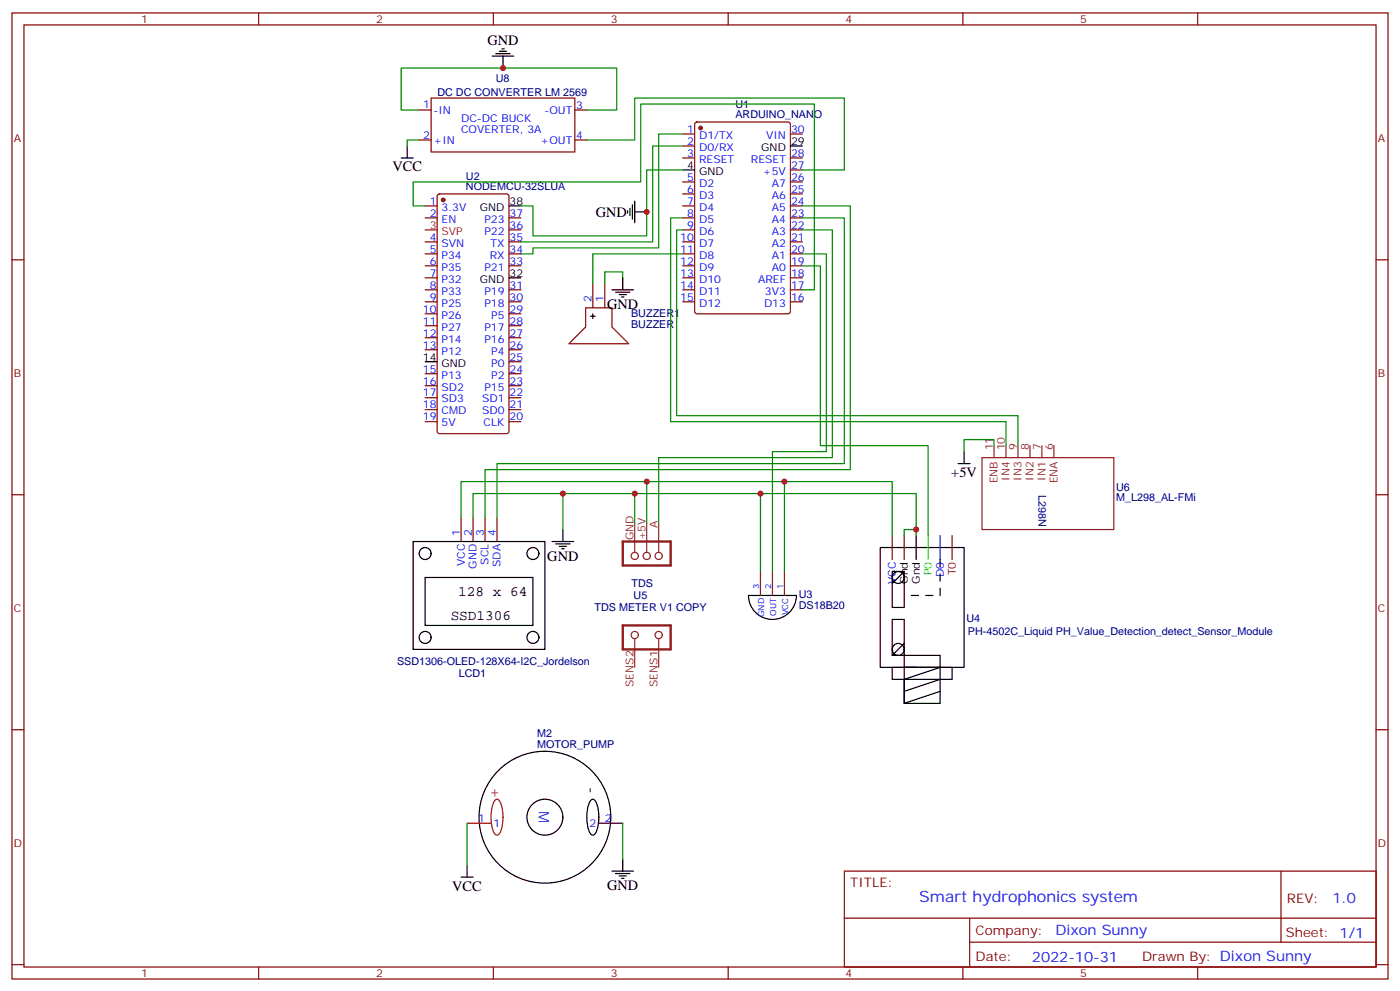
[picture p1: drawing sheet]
<svg xmlns="http://www.w3.org/2000/svg" width="412mm" height="292mm" viewBox="0 0 412 292" stroke-linecap="round" stroke-linejoin="round" font-family="sans-serif">
<g fill="none" stroke="#870000" stroke-width=".35">
<path d="M3.5 3.8h405.4v284.3h-405.4zM7.1 7.3h398.2v277.3h-398.2zM76.2 3.8v3.5M145.3 3.8v3.5M214.5 3.8v3.5M283.6 3.8v3.5M352.8 3.8v3.5M123.5 32.4h3.5M127 28.9h42.3v15.8h-42.3zM169.3 32.4h3.6M201.1 39.4h3.5M204.8 36.1l.5-.2h26.8l.7 .4v55.4l-.4 .6-27.1 .1-.6-.5-.1-55.3z"/>
<path d="M232.8 39.4h3.6M123.5 41.2h3.5M129 57.3l.5-.2h19.7l.7 .4v69.4l-.4 .7h-20l-.7-.4v-69.4zM169.3 41.2h3.6M201.1 43h3.5M201.1 46.5h3.5M201.1 53.6h3.5M201.1 57.1h3.5M232.8 46.5h3.6M232.8 53.6h3.6M232.8 57.1h3.6M232.8 50h3.6"/>
<path d="M3.5 76.5h3.6M125.2 60.6h3.6M125.2 64.1h3.6M125.2 71.2h3.6M125.2 74.7h3.6M125.2 78.2h3.6M149.9 64.1h3.6M149.9 67.7h3.6M149.9 71.2h3.6M149.9 74.7h3.6M149.9 78.2h3.6M201.1 60.6h3.5"/>
<path d="M201.1 64.1h3.5M201.1 67.7h3.5M201.1 71.2h3.5M201.1 74.7h3.5M201.1 78.2h3.5M232.8 60.6h3.6M232.8 64.1h3.6M232.8 67.7h3.6M232.8 71.2h3.6M232.8 74.7h3.6M232.8 78.2h3.6M405.3 76.5h3.6"/>
<path d="M125.2 81.8h3.6M125.2 85.3h3.6M125.2 88.8h3.6M125.2 92.4h3.6M125.2 95.9h3.6M125.2 99.4h3.6M149.9 85.3h3.6M149.9 88.8h3.6M149.9 92.4h3.6M149.9 95.9h3.6M149.9 99.4h3.6M172.5 90.6h7.8v5.6l4.9 5h-17.6l4.9-5z"/>
<path d="M174.6 83.5v7.1M178.2 83.5v7.1M201.1 81.8h3.5M201.1 85.3h3.5M201.1 88.8h3.5M232.8 81.8h3.6M232.8 85.3h3.6M232.8 88.8h3.6M125.2 102.9h3.6M125.2 110h3.6M125.2 113.5h3.6M125.2 117.1h3.6"/>
<path d="M149.9 102.9h3.6M149.9 110h3.6M149.9 113.5h3.6M149.9 117.1h3.6M149.9 106.5h3.6M125.2 120.6h3.6M125.2 124.1h3.6M149.9 120.6h3.6M149.9 124.1h3.6M3.5 145.6h3.6M135.8 152.3v7.1M139.3 152.3v7.1"/>
<path d="M142.9 152.3v7.1M146.4 152.3v7.1M262.8 157.6v7.1M266.3 157.6v7.1M405.3 145.6h3.6M224 168.2v7.1M227.5 168.2v7.1M231.1 168.2v7.1M3.5 214.8h3.6M405.3 214.8h3.6M248.7 256.4h156.6v28.2h-156.6zM377.3 256.4v20.9"/>
<path d="M248.7 270.2h156.5M285.6 277.3h119.6M285.6 270.2v14.2M3.5 283.9h3.6M76.2 284.6v3.5M145.3 284.6v3.5M214.5 284.6v3.5M283.6 284.6v3.5M352.8 284.6v3.5M405.3 283.9h3.6"/>
</g>
<g fill="#870000" stroke="#870000" stroke-width=".35">
<circle cx="206.4" cy="37.7" r=".53"/>
<circle cx="130.5" cy="58.8" r=".53"/>
</g>
<g fill="none" stroke="#000" stroke-width=".35">
<path d="M145 16.5h6.3M146 15.8h4.3M147.1 15.1h2.1M147.8 14.4h.7M148.2 16.5v3.5M118.2 46.5h3.5M119.9 43v3.5M187 59.2v6.3M201.1 50h3.5M232.8 43h3.6M149.9 60.6h3.6M184.9 62v.7"/>
<path d="M185.6 61.3v2.1M186.3 60.3v4.2M187 62.4h3.5M149.9 81.8h3.6M173.9 93.1h1.4M174.6 92.4v1.4M180.3 85.3h6.3M181.3 86h4.3M182.4 86.7h2.1M183.1 87.4h.7M183.4 81.8v3.5M125.2 106.5h3.6"/>
<path d="M282.2 136.5h3.6M284 132.9v3.6M121.7 159.4h38.8v31.7h-38.8zM162.6 159.4h6.4M165.8 155.9v3.5M269.9 157.6v7.1M125.2 170h31.8v14.1h-31.8zM163.7 160.1h4.2M164.7 160.8h2.2M165.5 161.5h.7M220.5 175.3h14.1a7.1 7.1 0 0 1-7.1 7 7.1 7.1 0 0 1-7-7zM262.8 168.2h3.5v10.6h-3.5z"/>
<path d="M266.3 168.2l-3.5 3.5M262.8 182.3h3.5v10.6h-3.5zM262.8 196.4h17.7v3.6h-17.7zM266.3 196.4h10.6v10.6h-10.6zM266.3 192.9h10.6v3.5h-10.6zM266.3 189.4l-3.5 3.5M269.9 196.4h-10.6v-35.3h24.7v35.3h-7.1l-10.6 3.6v3.5l10.6-3.5M266.3 203.5v3.5l10.6-3.5M173.9 235.6l.7-.4a3.4 3.4 0 0 1 1.7 3.3 11.1 11.1 0 0 1-1 6.9l-.7 .4a3.4 3.4 0 0 1-1.6-3.2 11.1 11.1 0 0 1 .9-7zM135.8 258.2h3.5M137.6 254.6v3.6M176.4 242.3h7"/>
<path d="M180.3 256.4h6.3M181.3 257.1h4.3M182.4 257.8h2.1M183.1 258.5h.7M183.4 252.9v3.5"/>
<circle cx="125.2" cy="162.9" r="1.76"/>
<circle cx="157" cy="162.9" r="1.76"/>
<circle cx="264.6" cy="170" r="1.76"/>
<circle cx="125.2" cy="187.6" r="1.76"/>
<circle cx="157" cy="187.6" r="1.76"/>
<circle cx="264.6" cy="191.1" r="1.76"/>
<circle cx="160.5" cy="240.5" r="19.4"/>
<circle cx="160.5" cy="240.5" r="5.3"/>
</g>
<path d="M125.2 67.7h3.6M145.7 235.6l.7-.4a3.4 3.4 0 0 1 1.6 3.3 11.1 11.1 0 0 1-.9 6.9l-.7 .4a3.4 3.4 0 0 1-1.6-3.2 11.1 11.1 0 0 1 .9-7zM137.6 242.3h7" fill="none" stroke="#f00" stroke-width=".35"/>
<path d="M273.4 157.6v7.1" fill="none" stroke="#3f0" stroke-width=".35"/>
<path d="M276.9 157.6v7.1" fill="none" stroke="#039" stroke-width=".35"/>
<path d="M280.5 157.6v7.1" fill="none" stroke="#630" stroke-width=".35"/>
<path d="M276.9 164.7v10.6h-10.6" fill="none" stroke="#000" stroke-width=".35" stroke-dasharray="2.1 2.1"/>
<g fill="none" stroke="#8c2424" stroke-width=".35">
<path d="M289.3 134.7h38.8v21.2h-38.8zM292.8 131.2v3.5M296.3 131.2v3.5M299.9 131.2v3.5M303.4 131.2v3.5M306.9 131.2v3.5M310.4 131.2v3.5M187 154.1v8.5M190.5 154.1v8.5M194 154.1v8.5M187 188v8.4M194 188v8.4"/>
<circle cx="187" cy="163.6" r="1.06"/>
<circle cx="190.5" cy="163.6" r="1.06"/>
<circle cx="194" cy="163.6" r="1.06"/>
<circle cx="187" cy="186.9" r="1.06"/>
<circle cx="194" cy="186.9" r="1.06"/>
</g>
<g fill="none" stroke="#008700" stroke-width=".35">
<path d="M123.5 32.4h-5.3v-12.4h63.5v12.4h-8.8M201.1 39.4h-7.1v33.6h-37v1.7h-3.5M123.5 41.2h-3.6v1.8M172.9 41.2h14.1v-12.3h61.7v21.1h-12.3M201.1 43h-8.8v28.2h-38.8M201.1 50h-10.6v19.4h-33.5v-8.8h-3.5M125.2 60.6h-3.5v-7h67v-23h51.2v54.7h-3.5M201.1 74.7h-26.5v8.8M201.1 64.1h-3.5v60h98.7v7.1M201.1 67.7h-1.8v54.6h100.6v8.9M236.4 60.6h14.1v77.6h-107.6v14.1M236.4 64.1h12.3v72.4h-102.3v15.8"/>
<path d="M236.4 67.7h8.8v67h-51.2v19.4M236.4 74.7h7v58.2h-15.9v35.3M236.4 78.2h5.3v53h31.7v26.4M183.4 81.8v-1.8h-5.2v3.5M292.8 131.2v-1.8h-8.8v3.5M135.8 152.3v-10.6h127v15.9M139.3 152.3v-7h130.6v10.6M165.8 145.3v10.6M187 145.3v8.8M190.5 141.7v12.4M224 145.3v22.9M231.1 141.7v26.5"/>
<path d="M266.3 157.6v-1.7h3.6v1.7M137.6 242.3v12.3M183.4 242.3v10.6"/>
</g>
<path d="M183.4 159.4h14.2v7h-14.2zM183.4 184.1h14.2v7h-14.2z" fill="none" stroke="#8c2424" stroke-width=".71"/>
<g fill="#c00">
<circle cx="269.9" cy="155.9" r=".88"/>
<circle cx="224" cy="145.3" r=".88"/>
<circle cx="187" cy="145.3" r=".88"/>
<circle cx="231.1" cy="141.7" r=".88"/>
<circle cx="190.5" cy="141.7" r=".88"/>
<circle cx="165.8" cy="145.3" r=".88"/>
<circle cx="190.5" cy="62.4" r=".88"/>
<circle cx="148.2" cy="20" r=".88"/>
</g>
<text font-size="4.6" fill="#00f" x="270.8" y="265.4">Smart hydrophonics system</text>
<g font-size="4.2">
<text x="143.6" y="13.3">GND</text>
<text x="115.6" y="50.5">VCC</text>
<text x="175.5" y="63.8">GND</text>
<text x="178.9" y="90.9">GND</text>
<text x="280.2" y="140.4">+5V</text>
<text x="161.2" y="165">GND</text>
<text x="135" y="175.4">128 x 64</text>
<text x="132.8" y="182.5">SSD1306</text>
<text x="172.9" y="231.7" transform="rotate(90 172.9 231.7)">-</text>
<text x="133.2" y="262.1">VCC</text>
<text x="178.9" y="262">GND</text>
</g>
<text font-size="4.2" fill="#f00" x="144.6" y="231.7" transform="rotate(90 144.6 231.7)">+</text>
<g font-size="4.2" fill="#00f">
<text x="158.7" y="238.8" transform="rotate(90 158.7 238.8)">M</text>
<text x="392.5" y="265.7">1.0</text>
<text x="310.9" y="275.2">Dixon Sunny</text>
<text x="304" y="283">2022-10-31</text>
</g>
<g font-size="3.9" fill="#800">
<text x="250.5" y="261">TITLE:</text>
<text x="379.1" y="265.7">REV:</text>
<text x="287.4" y="275.2">Company:</text>
<text x="378.7" y="275.8">Sheet: 1/1</text>
<text x="287.4" y="282.9">Date:</text>
<text x="336.4" y="282.9">Drawn By: Dixon Sunny</text>
</g>
<g font-size="3.2" fill="#800">
<text x="41.6" y="6.8">1</text>
<text x="110.8" y="6.8">2</text>
<text x="179.9" y="6.8">3</text>
<text x="249.1" y="6.8">4</text>
<text x="318.2" y="6.8">5</text>
<text x="4.1" y="41.9">A</text>
<text x="405.9" y="41.9">A</text>
<text x="4.1" y="111.1">B</text>
<text x="405.9" y="111.1">B</text>
<text x="4.1" y="180.2">C</text>
<text x="405.9" y="180.2">C</text>
<text x="4.1" y="249.3">D</text>
<text x="405.9" y="249.3">D</text>
<text x="41.6" y="287.6">1</text>
<text x="110.8" y="287.6">2</text>
<text x="179.9" y="287.6">3</text>
<text x="249.1" y="287.6">4</text>
<text x="318.2" y="287.6">5</text>
</g>
<g font-size="3.2" fill="#000080">
<text x="128.9" y="28.3">DC DC CONVERTER LM 2569</text>
<text x="146.1" y="24.2">U8</text>
<text x="216.6" y="34.9">ARDUINO_NANO</text>
<text x="216.6" y="31.7">U1</text>
<text x="137.3" y="52.8">U2</text>
<text x="137.3" y="56">NODEMCU-32SLUA</text>
<text x="185.9" y="93.3">BUZZER1</text>
<text x="185.9" y="96.5">BUZZER</text>
<text x="305.9" y="145.7" transform="rotate(90 305.9 145.7)">L298N</text>
<text x="328.8" y="147.5">M_L298_AL-FMi</text>
<text x="328.8" y="144.4">U6</text>
<text x="186" y="172.7">TDS</text>
<text x="175.1" y="180">TDS METER V1 COPY</text>
<text x="186.6" y="176.4">U5</text>
<text x="235.3" y="179.1">DS18B20</text>
<text x="235.3" y="176">U3</text>
<text x="284.7" y="183">U4</text>
<text x="285.1" y="186.9">PH-4502C_Liquid PH_Value_Detection_detect_Sensor_Module</text>
<text x="116.9" y="195.8">SSD1306-OLED-128X64-I2C_Jordelson</text>
<text x="135.1" y="199.3">LCD1</text>
<text x="158.2" y="220.1">MOTOR_PUMP</text>
<text x="158.2" y="216.8">M2</text>
</g>
<g font-size="3.2" fill="#00f">
<text x="124.6" y="31.7">1</text>
<text x="127.7" y="33.4">-IN</text>
<text x="135.8" y="35.9">DC-DC BUCK</text>
<text x="160.4" y="33.4">-OUT</text>
<text x="169.7" y="32">3</text>
<text x="124.6" y="40.9">2</text>
<text x="135.8" y="39.1">COVERTER, 3A</text>
<text x="169.7" y="40.9">4</text>
<text x="202.4" y="39.1">1</text>
<text x="205.9" y="40.9">D1/TX</text>
<text x="225.7" y="40.9">VIN</text>
<text x="233" y="39.1">30</text>
<text x="127.7" y="42.3">+IN</text>
<text x="159.3" y="42.3">+OUT</text>
<text x="202.4" y="42.6">2</text>
<text x="202.4" y="46.1">3</text>
<text x="205.9" y="44.4">D0/RX</text>
<text x="205.9" y="47.9">RESET</text>
<text x="221.2" y="47.9">RESET</text>
<text x="233" y="46.1">28</text>
<text x="202.4" y="53.2">5</text>
<text x="224.7" y="51.4">+5V</text>
<text x="233" y="53.2">26</text>
<text x="233" y="49.7">27</text>
<text x="202.4" y="56.7">6</text>
<text x="205.9" y="55">D2</text>
<text x="205.9" y="58.5">D3</text>
<text x="227.3" y="58.5">A6</text>
<text x="227.3" y="55">A7</text>
<text x="233" y="56.7">25</text>
<text x="126.6" y="60.3">1</text>
<text x="126.6" y="63.8">2</text>
<text x="130.1" y="62">3.3V</text>
<text x="130.1" y="65.5">EN</text>
<text x="142.7" y="65.5">P23</text>
<text x="150.1" y="63.8">37</text>
<text x="202.4" y="60.3">7</text>
<text x="202.4" y="63.8">8</text>
<text x="205.9" y="62">D4</text>
<text x="205.9" y="65.5">D5</text>
<text x="227.3" y="65.5">A4</text>
<text x="227.3" y="62">A5</text>
<text x="233" y="63.8">23</text>
<text x="233" y="60.3">24</text>
<text x="126.6" y="70.8">4</text>
<text x="142.7" y="69.1">P22</text>
<text x="150.1" y="70.8">35</text>
<text x="150.1" y="67.3">36</text>
<text x="200.4" y="70.8">10</text>
<text x="202.4" y="67.3">9</text>
<text x="205.9" y="69.1">D6</text>
<text x="227.3" y="69.1">A3</text>
<text x="233" y="70.8">21</text>
<text x="233" y="67.3">22</text>
<text x="126.6" y="74.4">5</text>
<text x="126.6" y="77.9">6</text>
<text x="130.1" y="72.6">SVN</text>
<text x="130.1" y="76.1">P34</text>
<text x="144.2" y="76.1">RX</text>
<text x="144.5" y="72.6">TX</text>
<text x="150.1" y="77.9">33</text>
<text x="150.1" y="74.4">34</text>
<text x="200.4" y="74.4">11</text>
<text x="200.4" y="77.9">12</text>
<text x="205.9" y="72.6">D7</text>
<text x="205.9" y="76.1">D8</text>
<text x="227.3" y="76.1">A1</text>
<text x="227.3" y="72.6">A2</text>
<text x="233" y="77.9">19</text>
<text x="233" y="74.4">20</text>
<text x="126.6" y="81.4">7</text>
<text x="130.1" y="79.7">P35</text>
<text x="130.1" y="83.2">P32</text>
<text x="142.7" y="79.7">P21</text>
<text x="200.4" y="81.4">13</text>
<text x="205.9" y="79.7">D9</text>
<text x="205.9" y="83.2">D10</text>
<text x="223.3" y="83.2">AREF</text>
<text x="227.3" y="79.7">A0</text>
<text x="233" y="81.4">18</text>
<text x="126.6" y="84.9">8</text>
<text x="126.6" y="88.5">9</text>
<text x="130.1" y="86.7">P33</text>
<text x="142.7" y="86.7">P19</text>
<text x="150.1" y="88.5">30</text>
<text x="150.1" y="84.9">31</text>
<text x="174.3" y="88.8" transform="rotate(-90 174.3 88.8)">2</text>
<text x="177.8" y="88.8" transform="rotate(-90 177.8 88.8)">1</text>
<text x="200.4" y="84.9">14</text>
<text x="200.4" y="88.5">15</text>
<text x="205.9" y="86.7">D11</text>
<text x="225.3" y="86.7">3V3</text>
<text x="233" y="88.5">16</text>
<text x="233" y="84.9">17</text>
<text x="124.6" y="92">10</text>
<text x="124.6" y="95.5">11</text>
<text x="130.1" y="90.2">P25</text>
<text x="130.1" y="93.8">P26</text>
<text x="142.7" y="90.2">P18</text>
<text x="144.7" y="93.8">P5</text>
<text x="150.1" y="95.5">28</text>
<text x="150.1" y="92">29</text>
<text x="205.9" y="90.2">D12</text>
<text x="225.1" y="90.2">D13</text>
<text x="124.6" y="99.1">12</text>
<text x="130.1" y="97.3">P27</text>
<text x="130.1" y="100.8">P14</text>
<text x="142.7" y="100.8">P16</text>
<text x="142.7" y="97.3">P17</text>
<text x="150.1" y="99.1">27</text>
<text x="124.6" y="102.6">13</text>
<text x="130.1" y="104.4">P12</text>
<text x="144.7" y="107.9">P0</text>
<text x="144.7" y="104.4">P4</text>
<text x="150.1" y="106.1">25</text>
<text x="150.1" y="102.6">26</text>
<text x="124.6" y="109.6">15</text>
<text x="124.6" y="113.2">16</text>
<text x="130.1" y="111.4">P13</text>
<text x="144.7" y="111.4">P2</text>
<text x="150.1" y="113.2">23</text>
<text x="150.1" y="109.6">24</text>
<text x="124.6" y="116.7">17</text>
<text x="130.1" y="114.9">SD2</text>
<text x="130.1" y="118.5">SD3</text>
<text x="142" y="118.5">SD1</text>
<text x="142.7" y="114.9">P15</text>
<text x="150.1" y="116.7">22</text>
<text x="124.6" y="120.2">18</text>
<text x="124.6" y="123.8">19</text>
<text x="130.1" y="122">CMD</text>
<text x="130.1" y="125.5">5V</text>
<text x="142" y="122">SD0</text>
<text x="142.4" y="125.5">CLK</text>
<text x="150.1" y="123.8">20</text>
<text x="150.1" y="120.2">21</text>
<text x="135.5" y="157.6" transform="rotate(-90 135.5 157.6)">1</text>
<text x="139" y="157.6" transform="rotate(-90 139 157.6)">2</text>
<text x="142.5" y="157.6" transform="rotate(-90 142.5 157.6)">3</text>
<text x="146" y="157.6" transform="rotate(-90 146 157.6)">4</text>
<text x="136.9" y="166.7" transform="rotate(-90 136.9 166.7)">VCC</text>
<text x="140.4" y="167.4" transform="rotate(-90 140.4 167.4)">GND</text>
<text x="143.9" y="166.2" transform="rotate(-90 143.9 166.2)">SCL</text>
<text x="147.5" y="166.9" transform="rotate(-90 147.5 166.9)">SDA</text>
<text x="263.9" y="172" transform="rotate(-90 263.9 172)">VCC</text>
<text x="278" y="169.8" transform="rotate(-90 278 169.8)">D0</text>
<text x="140.9" y="241.9">1</text>
<text x="145.3" y="243.3">1</text>
<text x="173.7" y="243.3">2</text>
<text x="178.2" y="241.9">2</text>
</g>
<g font-size="3.2">
<text x="224.2" y="44.4">GND</text>
<text x="233" y="42.6">29</text>
<text x="202.4" y="49.7">4</text>
<text x="205.9" y="51.4">GND</text>
<text x="141.3" y="62">GND</text>
<text x="150.1" y="60.3">38</text>
<text x="141.3" y="83.2">GND</text>
<text x="150.1" y="81.4">32</text>
<text x="124.6" y="106.1">14</text>
<text x="130.1" y="107.9">GND</text>
<text x="267.4" y="171.8" transform="rotate(-90 267.4 171.8)">Gnd</text>
<text x="270.9" y="171.8" transform="rotate(-90 270.9 171.8)">Gnd</text>
</g>
<g font-size="3.2" fill="#f00">
<text x="126.6" y="67.3">3</text>
<text x="130.1" y="69.1">SVP</text>
</g>
<g font-size="3.2" fill="#8d2323">
<text x="292.5" y="132.6" transform="rotate(-90 292.5 132.6)">11</text>
<text x="296" y="132.6" transform="rotate(-90 296 132.6)">10</text>
<text x="299.5" y="132.6" transform="rotate(-90 299.5 132.6)">9</text>
<text x="303" y="132.6" transform="rotate(-90 303 132.6)">8</text>
<text x="306.6" y="132.6" transform="rotate(-90 306.6 132.6)">7</text>
<text x="310.1" y="132.6" transform="rotate(-90 310.1 132.6)">6</text>
<text x="293.9" y="142.3" transform="rotate(-90 293.9 142.3)">ENB</text>
<text x="297.4" y="141.5" transform="rotate(-90 297.4 141.5)">IN4</text>
<text x="300.9" y="141.5" transform="rotate(-90 300.9 141.5)">IN3</text>
<text x="304.4" y="141.5" transform="rotate(-90 304.4 141.5)">IN2</text>
<text x="308" y="141.5" transform="rotate(-90 308 141.5)">IN1</text>
<text x="311.5" y="142.3" transform="rotate(-90 311.5 142.3)">ENA</text>
<text x="193.7" y="155.5" transform="rotate(-90 193.7 155.5)">A</text>
<text x="186.6" y="159" transform="rotate(-90 186.6 159)">GND</text>
<text x="190.1" y="159" transform="rotate(-90 190.1 159)">+5V</text>
<text x="186.6" y="202.2" transform="rotate(-90 186.6 202.2)">SENS2</text>
<text x="193.7" y="202.2" transform="rotate(-90 193.7 202.2)">SENS1</text>
</g>
<text font-size="3.2" fill="#0f0" x="274.5" y="169.3" transform="rotate(-90 274.5 169.3)">P0</text>
<text font-size="3.2" fill="#600" x="281.5" y="169.4" transform="rotate(-90 281.5 169.4)">T0</text>
<g font-size="2.5" fill="#00f">
<text x="223.7" y="173.5" transform="rotate(-90 223.7 173.5)">3</text>
<text x="227.2" y="173.5" transform="rotate(-90 227.2 173.5)">2</text>
<text x="230.7" y="173.5" transform="rotate(-90 230.7 173.5)">1</text>
<text x="225.1" y="181.6" transform="rotate(-90 225.1 181.6)">GND</text>
<text x="228.6" y="181.2" transform="rotate(-90 228.6 181.2)">OUT</text>
<text x="232.1" y="181.1" transform="rotate(-90 232.1 181.1)">VCC</text>
</g>
</svg>
